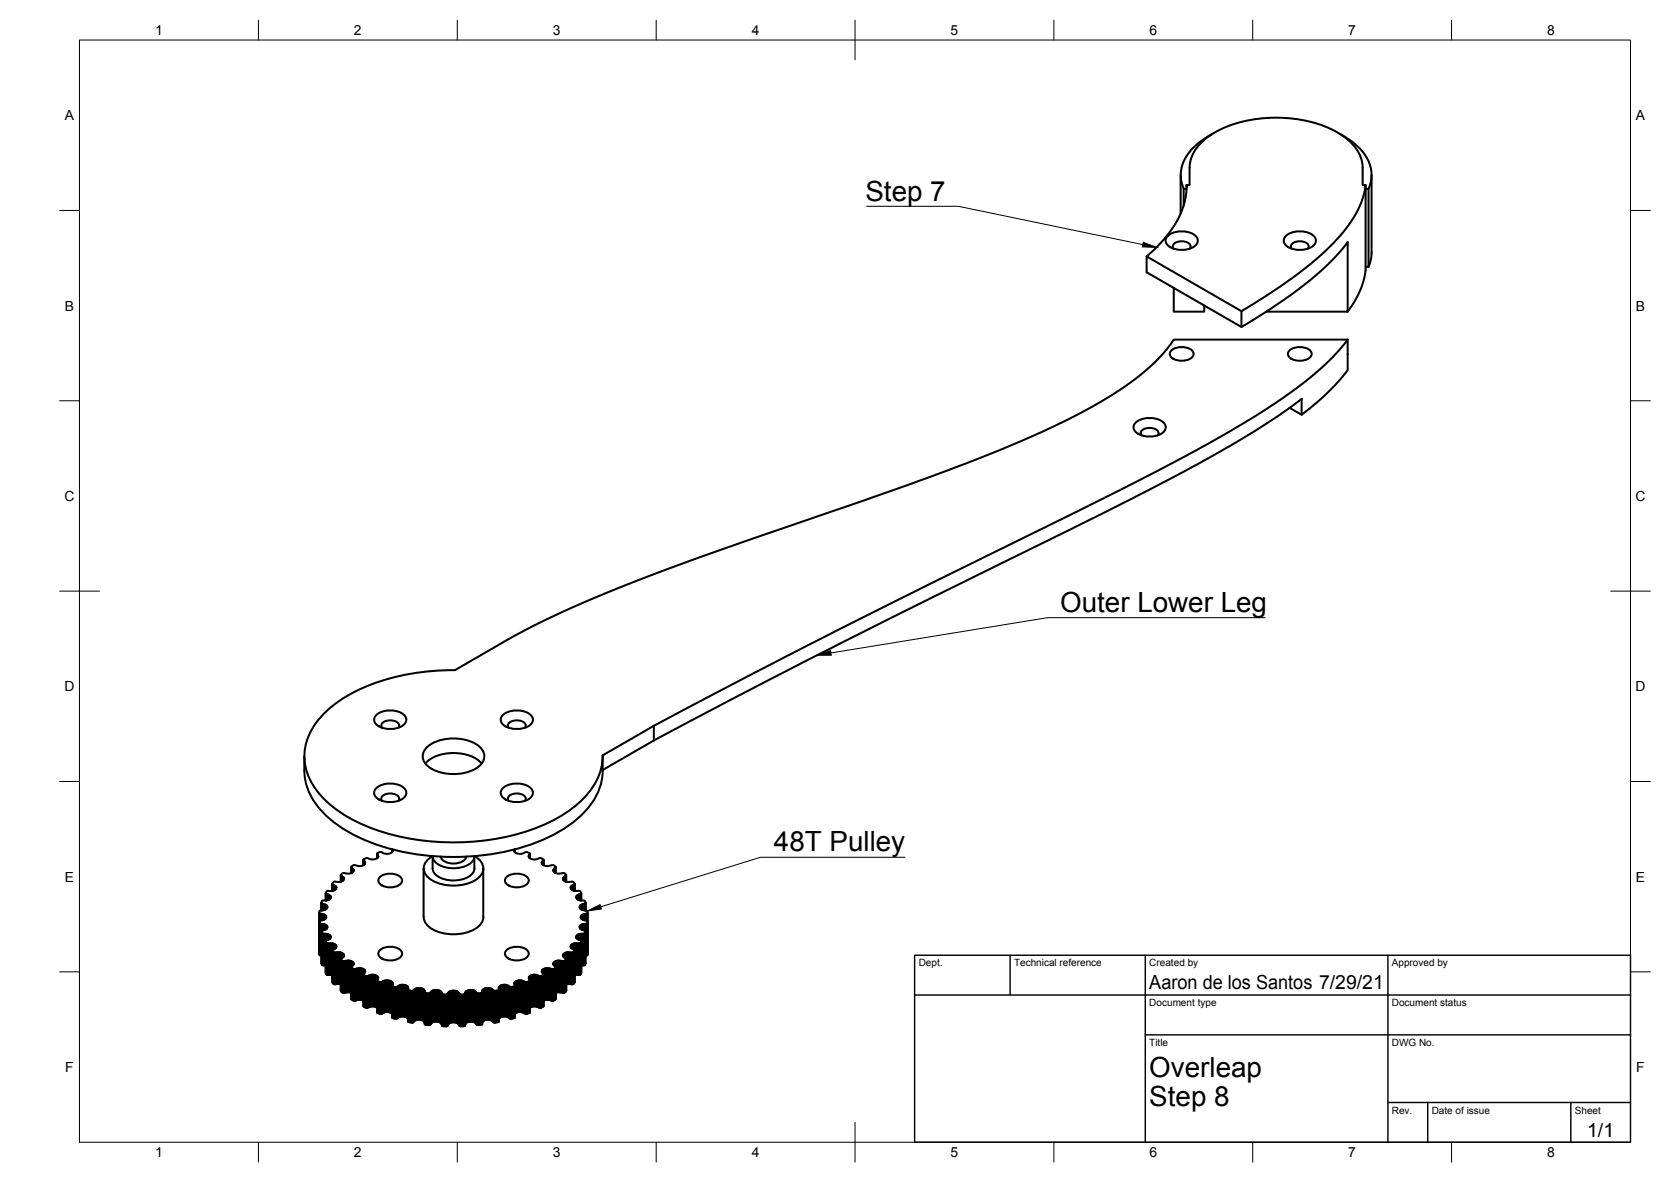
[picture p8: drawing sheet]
<svg xmlns="http://www.w3.org/2000/svg" width="420mm" height="297mm" viewBox="0 0 420 297" stroke-linecap="round" stroke-linejoin="round" font-family="sans-serif">
<g fill="none" stroke="#000" stroke-width=".51">
<path d="M304.7 33.7a14.1 14.1 0 0 0-7.6 8.4 8.2 8.2 0 0 0 .5 5.3M337 33.7a14.1 14.1 0 0 1 7.6 8.4 8.2 8.2 0 0 1-.5 5.3M293.7 59.2a5.7 5.7 0 0 1 7.3 .5 1.96 1.96 0 0 1-1.6 2.7 5.6 5.6 0 0 1-6.1-1.2 1.53 1.53 0 0 1 .4-2zM296.9 44v9.7M298.3 47.5h-.7v4.1M298.4 47v-.5a22.2 22.2 0 0 1-7.5 15.6l-2.6 2.3M299.1 42.1v4.4h-.7M299.1 42.1a10.5 10.5 0 0 1 5.7-8.4 33.9 33.9 0 0 1 27.6-2.2 16.4 16.4 0 0 1 9.4 7.1l.7 2.3 .1 1.2M323.4 59.2a5.7 5.7 0 0 1 7.3 .5 1.96 1.96 0 0 1-1.6 2.7 5.6 5.6 0 0 1-6.1-1.2 1.53 1.53 0 0 1 .4-2zM342.6 42.1v4.4h.8v21.4a21.7 21.7 0 0 1-4.5 10.4M343.4 47.5h.7v19.6h-.7M343.4 46.5a25.3 25.3 0 0 1-7.8 14.2l-4 3.9-6.3 5-7.5 5.1-5.7 3.5v4"/>
<path d="M344.9 44v19.6M295.1 62.5a1.16 1.16 0 0 1 1.1-1.7 2.66 2.66 0 0 1 3.2 1l-.2 .7M295.1 72.4v5.9h7.7v-1.5M312.1 78.2l-23.8-13.8v4l23.8 13.8 10.8-6.9 6.7-5.1 5.7-5.2 3.6-4.1v17.4h-20.5M324.8 62.5a1.16 1.16 0 0 1 1.1-1.7 2.66 2.66 0 0 1 3.2 1l-.2 .7M344.9 63.6l-.2 1.7-.6 1.7M294.5 88.1a4.1 4.1 0 0 1 5.5 .4 1.8 1.8 0 0 1-1.9 2.1l-1.3 .1a2.53 2.53 0 0 1-2.7-1.8zM324.2 88.1a4.1 4.1 0 0 1 5.5 .4 1.8 1.8 0 0 1-1.9 2.1l-1.3 .1a2.53 2.53 0 0 1-2.7-1.8zM338.9 85.4l-3.5 4.1-4.9 4.5-6.5 5-6.5 4.4a571.2 571.2 0 0 1-51.1 27.3l-36.8 18.2a2339 2339 0 0 0-65.2 33.5v3.7M285.6 106.1a5.7 5.7 0 0 1 7.3 .5 1.96 1.96 0 0 1-1.6 2.7 5.6 5.6 0 0 1-6.1-1.2 1.53 1.53 0 0 1 .4-2zM287 109.4a1.16 1.16 0 0 1 1.1-1.7 2.66 2.66 0 0 1 3.2 1l-.2 .7M324.3 102.5l3 1.7"/>
<path d="M94.7 179.6a5.7 5.7 0 0 1 7.3 .5 1.96 1.96 0 0 1-1.7 2.7 5.6 5.6 0 0 1-6-1.2 1.53 1.53 0 0 1 .4-2zM126.5 179.6a5.7 5.7 0 0 1 7.3 .5 1.96 1.96 0 0 1-1.6 2.7 5.6 5.6 0 0 1-6.1-1.2 1.53 1.53 0 0 1 .4-2zM76.5 190.1v3.6M94.7 198a5.7 5.7 0 0 1 7.3 .5 1.96 1.96 0 0 1-1.7 2.7 5.6 5.6 0 0 1-6-1.2 1.53 1.53 0 0 1 .4-2zM96.1 182.9a1.16 1.16 0 0 1 1.1-1.8 2.66 2.66 0 0 1 3.2 1.1l-.2 .7M107 191.9a10.6 10.6 0 0 1 9.9-2.3l1.8 .5a6.1 6.1 0 0 1 2.4 1.8M107.1 188a10.9 10.9 0 0 1 10.6-1.9 5.1 5.1 0 0 1 4.1 4 4.3 4.3 0 0 1-3.1 3.6 11.9 11.9 0 0 1-11-1 3 3 0 0 1-.6-4.7zM126.5 198a5.7 5.7 0 0 1 7.3 .5 1.96 1.96 0 0 1-1.6 2.7 5.6 5.6 0 0 1-6.1-1.2 1.53 1.53 0 0 1 .4-2zM127.9 182.9a1.16 1.16 0 0 1 1.1-1.8 2.66 2.66 0 0 1 3.2 1.1l-.2 .7M151.5 190.1a17.5 17.5 0 0 1-1.6 9.9 26 26 0 0 1-13.3 11 60.6 60.6 0 0 1-45.1 0 27.1 27.1 0 0 1-13.4-11 13.4 13.4 0 0 1-1.6-6.3M164.4 182.4l-12.9 7.4v1.5a17.2 17.2 0 0 1-7.5 11.8 48.4 48.4 0 0 1-26.3 8.5 56.3 56.3 0 0 1-30.2-6.2 22 22 0 0 1-10.3-11.2 13.8 13.8 0 0 1 3.3-13.8 37.3 37.3 0 0 1 20.1-10.6l6.7-1 7.1-.4 14.1-8.1 6.8-3.6 9.4-4.4 10.3-4.4 22.1-8.3 52.4-18.2 21.5-8.1 11.2-4.9 11.2-5.5 8.8-5.3 6.2-4.8a35.2 35.2 0 0 0 6.7-7.4h43.8v7.6l-.6 .7-2.6 3.1-2.1 2.1-6.3 5.3v-3.9a255.2 255.2 0 0 1-36.3 21.7l-21.8 11-45.6 22.5-22.6 11.4-36.6 19.2-12.9 7.4M88.3 218v1.4"/>
<path d="M88.4 218l-.1 1.4M88.6 218.2l-.2-.2v1.4M88.7 218.3l-.1-.1v1.1M88.9 219v-.5a1.05 1.05 0 0 1-1.5 1 1.36 1.36 0 0 0-1.7 .3v.1M88.9 218.5l-.2-.2v.8M91.4 216.2v1.2M91.6 216.4l-.2-.2v1.2M91.7 216.5l-.1-.1v.9M91.8 217v-.3a1.43 1.43 0 0 1-2.2 .8 .95 .95 0 0 0-1.3 .4M91.8 216.7l-.1-.2v.7M94.8 214.6v1.1M95 214.8l-.2-.2v1"/>
<path d="M95 215v-.2v.7M95.1 215.3v-.2a1.68 1.68 0 0 1-2.6 .6h-.5l-.6 .4M95.1 215.1l-.1-.1v.4M96.1 201.2a1.16 1.16 0 0 1 1.1-1.7 2.66 2.66 0 0 1 3.2 1.1l-.2 .6M98.6 213.5v.7M98.7 213.5h.1M98.7 213.9v-.2a1.4 1.4 0 0 1-2 .8 1.25 1.25 0 0 0-1.9 .1M98.7 213.7v-.2v.5M106.5 218.2v12.3M108.7 215.2a3.2 3.2 0 0 0-2.2 3 3.2 3.2 0 0 0 2.2 3.1 11.4 11.4 0 0 0 11.4-.6 2.97 2.97 0 0 0 0-5l-.8-.5M108.8 215.2v3a3.2 3.2 0 0 0 2.6 2.6 7.1 7.1 0 0 0 7.6-1.5l.3-1.1M108.8 215.2a3.2 3.2 0 0 0 2.6 2.6 7.1 7.1 0 0 0 7.6-1.6l.3-1"/>
<path d="M110.8 215.3a3.4 3.4 0 0 0 3.9 1.7l.7-.2a2.37 2.37 0 0 0 1.9-1.5M119.3 215.2v3M121.5 218.2v12.3a4.2 4.2 0 0 1-3 3.5 11.5 11.5 0 0 1-10.5-1 3.3 3.3 0 0 1-1.5-2.5M127.9 201.2a1.16 1.16 0 0 1 1.1-1.7 2.66 2.66 0 0 1 3.2 1.1l-.2 .6M129.3 213.9l.1-.4v.5M129.3 213.7a1.4 1.4 0 0 0 2 .8 1.25 1.25 0 0 1 1.9 .1v1.1M129.5 213.5v.7M132.9 215.1a1.67 1.67 0 0 0 2.6 .6l.4-.1 .8 .4v1.4M133 215l-.1 .3M133.1 214.8l-.1 .6M133.2 214.6l-.1 .9M133.2 214.6v1"/>
<path d="M136.2 216.7a1.46 1.46 0 0 0 2.3 .8 .93 .93 0 0 1 1.2 .4v1.5v-1.5M136.3 216.5l-.1 .5M136.5 216.4l-.2 .8M136.6 216.2l-.1 .2v.9M136.7 216.2l-.1 1.2M136.7 216.1v1.3M139.2 218.5a1.02 1.02 0 0 0 1.4 1 1.4 1.4 0 0 1 1.7 .3l.1 1.8M139.3 218.3l-.1 .7M139.5 218.2l-.2 .1v.8M139.6 218l-.1 .2v1.1M139.7 218l-.1 1.4M142.4 219.9l-.1 1.7"/>
<path d="M80.3 231.7v-.2v8v.5l.5 .1M80.3 229.5v2l.2-.1a1.21 1.21 0 0 0 1.5-1.1v.3M80.3 232v-.3v8M80.3 232v7.9M80.3 229.5v2M80.4 232.1l-.1 7.9M80.5 229.6l-.2 1.8M80.6 232.1h-.2v8M80.6 229.6h-.1v1.8M80.7 232.1h-.1v8M80.8 226.9v1.9M80.9 234.3l-.1-.2v7.9a.75 .75 0 0 0 1.1 .6"/>
<path d="M80.9 227v1.8v-1.7M80.9 229.7l-.3-.1v1.7M80.9 234.5v-.2v7.9M81 234.6l-.1 7.8M81 232.2l-.3-.1v8M81.1 227.1h-.2v1.7M81.1 234.6l-.1 7.9M81.2 229.7h-.3v1.6M81.2 234.6h-.1v8M81.3 232.2h-.3v1.7M81.3 234.6h-.1v8M81.3 227.2l-.2-.1v1.7"/>
<path d="M81.4 229.8l-.2-.1v1.5M81.5 232.3l-.2-.1v1.6M81.6 227.3l-.3-.1v1.5M81.6 234.6h-.3v8M81.7 229.9l-.3-.1v1.3M81.8 232.4l-.3-.1v1.4M81.8 230l-.1-.1v1.1M81.9 227.4l-.3-.1v1.4M81.9 236.6v7.8a.82 .82 0 0 0 1.3 .6h.3M81.9 224.5v1.8l.1-1.7M81.9 234.7l-.3-.1v8M81.9 230.2l-.1-.2v.9"/>
<path d="M82 236.8l-.1-.2v7.9M82 232.5l-.2-.1v1.2M82 230.3l-.1-.1v.6M82.1 227.5l-.2-.1v1.2M82.1 224.6l-.1 1.7M82.1 236.9l-.1-.1v7.9M82.1 232.6l-.1-.1v1M82.2 237l-.1 7.9M82.2 227.6l-.1-.1v.9M82.2 234.7h-.3v1.7M82.2 232.7l-.1-.1v.8M82.3 228.1v-.3a1 1 0 0 1-1.3 1l-.7 .1v.5"/>
<path d="M82.3 227.8l-.1-.2v.7M82.3 237.1l-.1 7.9M82.3 233.1v-.2a1.4 1.4 0 0 1-1.4 1l-.1 .2M82.3 232.9l-.1-.2v.6M82.4 224.7l-.3-.1v1.7M82.4 237.1h-.1v7.9M82.5 234.8l-.3-.1v1.5M82.6 237.1h-.2v7.9M82.6 224.8l-.2-.1v1.5M82.7 234.9l-.2-.1v1.4M82.8 224.9l-.2-.1v1.3M82.9 237.1h-.3v7.9"/>
<path d="M82.9 235l-.2-.1v1.2M83 235.1l-.1-.1v1M83 225.1l-.2-.2v1.1M83.1 235.3l-.1-.2v.7M83.1 225.7v-.5a1.06 1.06 0 0 1-1.5 1.1l-.6 .1-.2 .5M83.1 225.2l-.1-.1v.7M83.2 237l-.3 .1v7.9M83.2 235.6v-.2a1.9 1.9 0 0 1-1.3 1.1M83.2 235.4l-.1-.1v.4M83.5 237.1l-.3-.1v8M83.5 238.9v7.9a.94 .94 0 0 0 1.4 .5h.8M83.5 222.2v1.7l.1-1.6"/>
<path d="M83.7 239.1l-.2-.2v8M83.7 222.3l-.1 1.6M83.7 237.1h-.2v7.9M83.9 239.3l-.2-.2v8M83.9 239.3v8M83.9 222.4l-.2-.1v1.5M84 237.2l-.3-.1v1.5M84.1 239.4l-.2 7.9M84.2 222.5l-.3-.1v1.4M84.2 237.3l-.2-.1v1.3M84.2 239.4h-.1v7.9M84.3 239.4h-.1v8"/>
<path d="M84.3 237.4l-.1-.1v1.1M84.3 222.6l-.1-.1v1.2M84.5 237.5l-.2-.1v.9M84.5 222.8l-.2-.2v.9M84.5 238v-.3a1.59 1.59 0 0 1-1 1.2M84.5 237.7v-.2v.7M84.6 223.1v-.1a1.51 1.51 0 0 1-2.2 .9l-.3 .1-.2 .5M84.6 223l-.1-.2v.5M84.6 239.3l-.3 .1v7.9M84.9 239.3h-.3v8M85.2 239.3h-.3v8M85.5 239.3h-.3v8"/>
<path d="M85.7 220v1.6M85.7 239.4l-.2-.1v8M85.8 220.1l-.1 1.5M86 239.5l-.3-.1v1.5M86 220.2l-.2-.1v1.4M86.1 239.6l-.1-.1v1.3M86.2 220.3l-.2-.1v1.2M86.3 239.7l-.2-.1v1.1M86.4 220.5l-.2-.2v1M86.4 239.8l-.1-.1v.8M86.5 240l-.1-.2v.6M86.5 221v-.4a1.43 1.43 0 0 1-2.2 1h-.4l-.4 .5"/>
<path d="M86.5 220.6l-.1-.1v.7M95.5 220.4a4.1 4.1 0 0 1 5.5 .4 1.8 1.8 0 0 1-1.9 2.1l-1.3 .1a2.53 2.53 0 0 1-2.7-1.7zM95.5 238.8a4.1 4.1 0 0 1 5.5 .4 1.8 1.8 0 0 1-1.9 2.1l-1.3 .1a2.53 2.53 0 0 1-2.7-1.8zM127.3 238.8a4.1 4.1 0 0 1 5.6 .4 1.8 1.8 0 0 1-2 2.1l-1.3 .1a2.53 2.53 0 0 1-2.6-1.8zM127.3 220.4a4.1 4.1 0 0 1 5.6 .4 1.8 1.8 0 0 1-2 2.1l-1.3 .1a2.53 2.53 0 0 1-2.6-1.7zM141.6 240v.3l.8 .7v7.9a.98 .98 0 0 1-1.5 .5l-1.2 .1M141.6 220.6a1.15 1.15 0 0 0 1.5 1 .96 .96 0 0 1 1.4 .5v1.8v-1.8M141.6 239.8v.5M141.7 220.5l-.1 .5M141.7 239.7l-.1 .7M141.8 220.3l-.1 .9M141.9 239.6l-.2 .1v.8"/>
<path d="M142 220.2l-.2 .1v1M142.1 239.5l-.2 .1v1.1M142.2 220.1l-.2 .1v1.2M142.3 239.4l-.2 .1v1.3M142.3 220l-.1 1.5M142.5 239.3l-.2 .1v1.5M142.8 239.3h-.3v8M143.1 239.3h-.3v8M143.4 239.3h-.3v8M143.5 223a1.49 1.49 0 0 0 2.1 .9l.3 .1 .3 .5v1.8M143.5 237.7a1.59 1.59 0 0 0 1 1.2v7.9l-.2 .3M143.6 222.8l-.1 .3"/>
<path d="M143.6 237.5l-.1 .5M143.7 239.4l-.3-.1v8M143.7 222.6l-.1 .7M143.7 237.4l-.1 .8M143.8 239.4h-.1v7.9M143.9 237.3l-.2 .1v.9M143.9 222.5l-.2 .1v.9M144 239.4h-.2v8M144.1 237.2l-.2 .1v1.1M144.1 239.3l-.1 .1v7.9M144.1 222.4l-.2 .1v1.2M144.3 237.1l-.2 .1v1.3"/>
<path d="M144.3 222.3l-.2 .1v1.4M144.3 239.1l-.1 .2M144.4 222.3l-.1 1.5M144.5 238.9l-.2 .2v8M144.5 222.2l-.1 1.7M144.5 238.9v8M144.6 237.1h-.3v1.5M144.9 235.6l.1 .3 1.2 .6v7.9a.82 .82 0 0 1-1.3 .6h-.4M144.9 237l-.3 .1v7.9M144.9 225.2a1.09 1.09 0 0 0 1.5 1.1h.6l.2 .4v2.1M144.9 235.3v.3v-.2M145 225.1l-.1 .6"/>
<path d="M145 235.1l-.1 .6M145.2 235l-.2 .8M145.2 237.1l-.3-.1v8M145.2 224.9l-.2 .2v.7M145.3 234.9l-.1 .1v1M145.4 224.8l-.2 .1v1.1M145.5 237.1h-.3v7.9M145.5 234.8l-.2 .1v1.2M145.6 237.1h-.1v7.9M145.7 224.7l-.3 .1v1.3M145.7 237.1h-.1v7.9M145.8 232.9a1.4 1.4 0 0 0 1.4 1v8.1a.73 .73 0 0 1-1 .6"/>
<path d="M145.8 227.8a.97 .97 0 0 0 1.3 1l.5 .1 .2 .3v10.5M145.8 232.7v.4M145.8 234.7l-.3 .1v1.4M145.9 227.6l-.1 .5M145.9 237l-.2 .1v7.9M145.9 232.6l-.1 .7M145.9 224.6l-.2 .1v1.5M145.9 236.9v8.1M146 227.5l-.1 .8M146 236.8l-.1 8.1M146 230.3a1.21 1.21 0 0 0 1.6 1.1l.2 .1v8.2l-.2 .4h-.4M146 224.6l-.1 1.7"/>
<path d="M146 232.5l-.1 .1v.8M146.1 224.5l-.1 1.8M146.1 230.2l-.1 .4M146.1 234.7h-.3v1.5M146.1 236.6l-.1 8.1M146.2 224.5l-.1 1.8M146.2 236.5l-.1 8M146.2 227.4l-.2 .1v.9M146.2 230l-.1 .8M146.2 232.4l-.2 .1v1M146.4 229.9l-.2 .1v.9M146.4 234.6l-.3 .1v1.7"/>
<path d="M146.4 227.3l-.2 .1v1.2M146.5 232.3l-.3 .1v1.2M146.6 229.8l-.2 .1v1.1M146.7 234.6h-.3v8M146.7 227.2l-.3 .1v1.4M146.8 232.2l-.3 .1v1.4M146.8 234.6h-.1v8M146.9 229.7l-.3 .1v1.3M147 234.6h-.2v8M147 227.1l-.3 .1v1.5M147 234.6v8M147.1 232.2h-.3v1.6"/>
<path d="M147.1 227.1l-.1 1.7M147.1 234.5l-.1 8M147.2 229.7h-.3v1.5M147.2 234.3l-.1 8.1M147.2 227l-.1 1.8M147.2 226.9v1.9M147.2 234.1v8.1M147.4 232.1l-.3 .1v1.7M147.4 229.6l-.2 .1v1.6M147.5 232.1h-.1v8M147.6 229.6l-.2 1.7M147.6 232.1h-.1v8"/>
<path d="M147.7 229.5l-.1 1.9M147.7 232l-.1 8.1M147.7 232v8M147.7 229.5v1.9M147.8 229.4l-.1 2.1M147.8 231.7l-.1 8.2M85.7 241.1v7.8a.96 .96 0 0 0 1.4 .5l1.2 .1-.1-8 .3 .1M85.7 241.2v7.8M85.9 241.3l-.2-.1v7.9M86.1 241.5l-.2-.2v8M86.2 241.5l-.1 7.9M86.3 241.6l-.1-.1v8"/>
<path d="M86.5 241.6h-.2v7.9M86.5 240.3v-.3v.3l-.8 .7M86.6 241.5l-.1 .1v7.9M86.9 241.5h-.3v8M87.1 241.4l-.2 .1v7.9M87.4 241.4h-.3v8M87.7 241.4h-.3v8M88 241.4h-.3v8M88.2 241.5l-.2-.1v8M88.3 243.1v8a1.4 1.4 0 0 0 1.8 .2l1.3 .2M88.4 243.2l-.1 7.9M88.6 243.3l-.2-.1v7.9"/>
<path d="M88.6 241.7l-.1-.1v1.3M88.8 241.9l-.2-.2v1M88.8 243.5l-.2-.2v8M88.9 242l-.1-.1v.7M88.9 243.5l-.1 7.9M88.9 242.3v-.1l-.6 .8M88.9 242.2v-.2v.4M89.1 243.6l-.2-.1v8M89.2 243.6h-.1v7.9M89.3 243.5l-.1 .1v7.9M89.6 243.4l-.3 .1v8M89.9 243.4h-.3v8"/>
<path d="M90.1 243.3l-.2 .1v7.9M90.4 243.3h-.3v8M90.7 243.3h-.3v8M91 243.4l-.3-.1v8M91.2 243.4h-.2v7.9M91.4 244.9v8a1.38 1.38 0 0 0 1.8 .1l.9-.1 .7 .3M91.4 243.5l-.2-.1v8M91.5 245l-.1 7.9M91.6 243.7l-.2-.2v1.3M91.7 243.8l-.1-.1v.9M91.7 245.1l-.2-.1v8M91.8 244.2v-.3v.4l-.4 .6"/>
<path d="M91.8 243.9l-.1-.1v.6M92 245.3l-.3-.2v8M92.1 245.3h-.1v7.9M92.2 245.3h-.1v8M92.4 245.3h-.2v8M92.5 245.3l-.1 8M92.7 245.2l-.2 .1v7.9M93 245.1l-.3 .1v7.9M93.2 245l-.2 .1v7.9M93.5 244.9l-.3 .1v8M93.8 244.9h-.3v8M94.1 245l-.3-.1v8"/>
<path d="M94.3 245.1l-.2-.1v7.9M94.5 245.1h-.2v7.9M94.7 245.2l-.2-.1v8M94.8 246.5l.1 8a1.42 1.42 0 0 0 1.8-.1 1.98 1.98 0 0 1 1.9 .3M94.9 246.5l-.1 7.9M94.9 245.3l-.2-.1v8M95 246.6l-.1 7.9M95 246v-.5l.1 .3-.3 .6M95 245.5l-.1-.2v.9M95.2 246.7l-.2-.1v8M95.5 246.8l-.3-.1v8M95.7 246.8h-.2v8"/>
<path d="M95.8 246.8h-.1v8M95.9 246.8h-.1v8M96 246.8l-.1 8M96.2 246.6l-.2 .2v7.9M96.5 246.5l-.3 .1v8M96.7 246.5h-.2v8M97 246.4l-.3 .1v7.9M97.3 246.4h-.3v7.9M97.5 246.4h-.2v7.9M97.8 246.4h-.3v7.9M98 246.5l-.2-.1v8M98.2 246.6l-.2-.1v7.9"/>
<path d="M98.4 246.7l-.2-.1v7.9M98.6 246.8l-.2-.1v7.9M98.6 247.8l.1 8a1.36 1.36 0 0 0 1.8-.2 1.91 1.91 0 0 1 2.1 .4M98.7 247.8l-.1 7.9M98.7 247.4v-.5l-.1 .8M98.7 246.9l-.1-.1v.8M98.8 247.9l-.1 7.9M99.1 248l-.3-.1v7.9M99.4 248.1l-.3-.1v7.9M99.5 248.1h-.1v7.9M99.7 248.1h-.2v7.9M99.8 248l-.1 .1v7.9"/>
<path d="M99.9 248l-.1 8M100 247.8l-.1 .2v7.9M100.2 247.7l-.2 .1v8M100.5 247.6l-.3 .1v8M100.7 247.5l-.2 .1v8M101 247.5h-.3v8M101.3 247.5h-.3v7.9M101.5 247.5h-.2v7.9M101.8 247.6l-.3-.1v8M102 247.6h-.2v7.9M102.2 247.7l-.2-.1v8M102.4 247.8l-.2-.1v8"/>
<path d="M102.6 248l-.2-.2v8M102.6 248.5v-.4v.6M102.6 248.1v-.1v7.9M102.6 248.8v7.9l.1 .1a1.22 1.22 0 0 0 1.8-.4 1.68 1.68 0 0 1 2.3 .7M102.7 248.8l-.1 7.9M102.8 248.9l-.1 7.9M103.1 248.9h-.3v7.9M103.5 249l-.4-.1v8M103.6 249h-.1v8M103.8 249h-.2v8M103.9 249l-.1 8M103.9 248.9v8"/>
<path d="M104.1 248.7l-.2 8.2M104.2 248.6l-.1 .1v8M104.5 248.5l-.3 .1v8M104.7 248.4l-.2 .1v7.9M104.9 248.3l-.2 .1v7.9M105.2 248.3h-.3v8M105.5 248.3h-.3v8M105.7 248.3h-.2v8M106 248.4l-.3-.1v8M106.2 248.4h-.2v7.9M106.4 248.5l-.2-.1v8M106.6 248.7l-.2-.2v8"/>
<path d="M106.7 248.8l-.1-.1v7.9M106.8 249l-.1-.2v8M106.8 249.3v-.3v7.9M106.9 249.5l-.1 7.9M107 249.5l-.1 8M107.1 249.6l-.1 7.9M107.4 249.6h-.3v7.9M107.8 249.6h-.4v8M107.9 249.6h-.1v8M108 249.6h-.1v8M108.1 249.6l-.1 8M108.2 249.5l-.1 8"/>
<path d="M108.3 249.3l-.1 8.2M108.4 249.2l-.1 8.1M108.6 249.1l-.2 .1v8M108.8 248.9l-.2 .2v7.9M109.1 248.8l-.3 .1v8M109.3 248.8h-.2v8M109.6 248.8h-.3v8M109.8 248.8h-.2v7.9M110.1 248.8h-.3v8M110.3 248.9l-.2-.1v8M110.6 249l-.3-.1v7.9M110.8 249.1l-.2-.1v7.9"/>
<path d="M110.9 249.2l-.1-.1v7.9M111 249.4l-.1-.2v8M111.1 249.5l-.1-.1v8M111.1 249.7v-.2v8M111.1 249.8v7.9M111.2 249.9l-.1 7.9M111.3 249.9l-.1 7.9M111.5 249.9h-.2v8M111.8 249.9h-.3v8M112.2 250l-.4-.1v8M112.3 249.9l-.1 .1v7.9M112.4 249.9h-.1v8"/>
<path d="M112.5 249.9l-.1 8M112.5 249.8v8M112.6 249.6l-.1 8.1M112.7 249.5l-.1 8.1M112.9 249.3l-.2 .2v7.9M113 249.2l-.1 .1v8M113.3 249.1l-.3 .1v7.9M113.5 249l-.2 .1v7.9M113.7 249h-.2v8M114 248.9l-.3 .1v7.9M114.3 249l-.3-.1v8M114.6 249h-.3v7.9"/>
<path d="M114.8 249.1l-.2-.1v8M115 249.2l-.2-.1v7.9M115.2 249.3l-.2-.1v7.9M115.3 249.5l-.1-.2v8M115.4 249.6l-.1-.1v7.9M115.5 249.8l-.1-.2v8M115.5 249.9v7.8M115.6 249.9l-.1 7.9M115.8 249.9h-.2v8M115.9 250l-.1-.1v8M116.2 249.9l-.3 .1v7.9M116.6 249.9h-.4v8"/>
<path d="M116.7 249.9h-.1v8M116.8 249.9l-.1 8M116.9 249.8l-.1 8M116.9 249.7v8.1M116.9 249.5v8.2M117 249.4l-.1 8.1M117.1 249.2l-.1 8.2M117.3 249.1l-.2 .1v8M117.5 249l-.2 .1v7.9M117.7 248.9l-.2 .1v7.9M117.9 248.8l-.2 .1v7.9M118.2 248.8h-.3v8"/>
<path d="M118.5 248.8h-.3v8M118.7 248.8h-.2v7.9M119 248.8h-.3v8M119.2 248.9l-.2-.1v8M119.4 249.1l-.2-.2v8M119.6 249.2l-.2-.1v7.9M119.7 249.3l-.1-.1v8M119.8 249.5l-.1-.2v8M119.9 249.6l-.1 7.9M120 249.6l-.1 7.9M120.1 249.6h-.1v8M120.3 249.6h-.2v8"/>
<path d="M120.6 249.6h-.3v8M120.9 249.6h-.3v8M121.1 249.5l-.2 .1v7.9M121.2 249.5l-.1 8M121.2 249.3v8.1M121.2 249.4v8.1M121.3 249l-.1 8.3a1.15 1.15 0 0 1-1.8-.3 1.69 1.69 0 0 0-2.6 .8 1.08 1.08 0 0 1-1.6-.5 1.87 1.87 0 0 0-2.8 .6 .93 .93 0 0 1-1.3-.4 1.83 1.83 0 0 0-3.1 .1 1.04 1.04 0 0 1-1.2-.3v-7.9M121.3 248.8v8.1M121.5 248.7l-.2 8.1M121.6 248.5l-.1 .2v7.9M121.8 248.4l-.2 .1v8M122 248.4h-.2v8"/>
<path d="M122.3 248.3l-.3 .1v7.9M122.6 248.3h-.3v8M122.8 248.3h-.2v8M123.1 248.3h-.3v8M123.4 248.4l-.3-.1v8M123.6 248.5l-.2-.1v7.9M123.8 248.6l-.2-.1v7.9M124 248.7l-.2-.1v8M124.1 248.9l-.1-.2v8M124.2 249l-.1 7.9M124.3 249l-.1 7.9M124.4 249h-.1v8"/>
<path d="M124.6 249h-.2v8M124.9 248.9l-.3 .1v8M125.2 248.9h-.3v8M125.3 248.8l-.1 8M125.4 248.8l-.1 8M125.4 248.1l-.1 8.7a1.22 1.22 0 0 1-1.7-.4 1.7 1.7 0 0 0-2.4 .7M125.5 248.7l-.1 8M125.5 248l-.1 .5M125.6 247.8l-.1 .2v7.9M125.8 247.7l-.2 .1v8M126 247.6l-.2 .1v8M126.3 247.6h-.3v8"/>
<path d="M126.5 247.5l-.2 .1v7.9M126.8 247.5h-.3v8M127.1 247.5h-.3v7.9M127.3 247.5h-.2v7.9M127.6 247.6l-.3-.1v8M127.8 247.7l-.2-.1v8M128 247.8l-.2-.1v8M128.2 248l-.2-.2v8M128.3 248l-.1 7.9M128.4 248.1l-.1-.1v8M128.5 248.1h-.1v7.9M128.7 248.1h-.2v7.9"/>
<path d="M129 248l-.3 .1v7.9M129.3 247.9l-.3 .1v7.9M129.3 246.9l.1 8.9a1.36 1.36 0 0 1-1.8-.2 1.93 1.93 0 0 0-2.1 .4M129.4 247.8l-.1 8M129.5 246.8l-.2 .6M129.5 247.8l-.1 8M129.5 247.7v8M129.6 246.7l-.1 .1v.8M129.8 246.6l-.2 .1v7.9M130 246.5l-.2 .1v7.9M130.3 246.4l-.3 .1v7.9M130.5 246.4h-.2v8"/>
<path d="M130.8 246.4h-.3v7.9M131.1 246.4h-.3v7.9M131.3 246.5l-.2-.1v7.9M131.6 246.5h-.3v7.9M131.8 246.6l-.2-.1v8M132 246.8l-.2-.2v8M132.1 246.8l-.1 7.9M132.2 246.8h-.1v8M132.4 246.8h-.2v8M132.5 246.8l-.1 8M132.8 246.7l-.3 .1v8M133 245.5v.5l.2 .4v8.1a1.42 1.42 0 0 1-1.9-.1 2 2 0 0 0-1.8 .3"/>
<path d="M133.1 246.6l-.3 .1v8M133.1 245.3l-.1 .7M133.2 246.5l-.1 8.1M133.2 246.4v8M133.2 246.5v8M133.3 245.2l-.2 .1v.9M133.5 245.1l-.2 .1v8M133.7 245.1h-.2v8M134 245l-.3 .1v7.9M134.2 244.9l-.2 .1v7.9M134.5 244.9h-.3v8M134.8 245l-.3-.1v8"/>
<path d="M135.1 245.1l-.3-.1v8M135.3 245.2l-.2-.1v7.9M135.5 245.3l-.2-.1v7.9M135.7 245.3h-.2v7.9M135.8 245.3h-.1v8M135.9 245.3h-.1v8M136.1 245.3h-.2v8M136.2 243.9v.4l.5 .6v7.9a1.38 1.38 0 0 1-1.9 .2l-.8-.1-.8 .3M136.3 245.1l-.2 .2v7.9M136.4 243.8l-.2 .4M136.5 243.7l-.1 .7M136.6 245l-.3 .1v8"/>
<path d="M136.7 243.5l-.2 .2v.9M136.7 244.9l-.1 8.1M136.7 244.9v8M136.9 243.4l-.2 .1v1.3M137.1 243.4h-.2v8M137.3 243.3l-.2 .1v7.9M137.6 243.3h-.3v8M137.9 243.3h-.3v8M138.2 243.4l-.3-.1v8M138.5 243.4h-.3v7.9M138.7 243.5l-.2-.1v8M138.8 243.6l-.1-.1v8"/>
<path d="M139 243.6h-.2v7.9M139.1 242.2l.6 .8v8.1a1.38 1.38 0 0 1-1.8 .2l-1.2 .2M139.1 243.5l-.1 .1v7.9M139.2 242l-.1 .3M139.2 243.5l-.1 8M139.3 241.9l-.1 .5M139.4 241.7l-.1 .9M139.4 243.3l-.2 .2v7.9M139.6 241.6l-.2 .1v1M139.7 243.2l-.3 .1v8M139.7 243.1v8M139.7 243v8.1"/>
<path d="M139.8 241.5l-.2 .1v1.3M140 241.4l-.2 .1v8M140.3 241.4h-.3v8M140.6 241.4h-.3v8M140.9 241.4h-.3v8M141.2 241.5l-.3-.1v8M141.4 241.5h-.2v7.9M141.6 241.6l-.2-.1v8M141.7 241.6h-.1v7.9M141.8 241.5l-.1 .1v7.9M141.9 241.5l-.1 8M142.1 241.3l-.2 .2v7.9"/>
<path d="M142.3 241.2l-.2 .1v8M142.4 241v8M142.4 241.1l-.1 8M144.2 247.3v-8l-.1 8M144.3 247.1l-.5 .3-1.4-.1"/>
</g>
<g fill="none" stroke="#000" stroke-width=".25">
<path d="M20 10.1h390v276.9h-390zM65 5.1v5M115 5.1v5M165 5.1v5M215 5.1v10M265 5.1v5M315 5.1v5M365 5.1v5M15 52.9h5M217.9 51.8h23.1l46.4 9.7M410 52.9h5M15 100.7h5"/>
<path d="M410 100.7h5M15 148.6h10M318.1 155.2h-54.7l-54.5 8.9M405 148.6h10M15 196.4h5M410 196.4h5M227.5 215.4h-36.3l-40.2 12.5M15 244.2h5M410 244.2h5M65 287v5M115 287v5M165 287v5"/>
<path d="M215 282.1v9.9M265 287v5M315 287v5M365 287v5"/>
</g>
<path d="M230 240.1h180v46.9h-180zM230 250h180M254 240.1v9.9M288 240.1v46.9M349 240.1v46.9M288 260.1h122M349 277.1h61M359 277.1v9.9M395 277.1v9.9" fill="none" stroke="#000" stroke-width=".36"/>
<path d="M287.5 60.9l3.3 1.3-3.5-.2zM205.5 164.7l3.3-1.2 .2 1.2zM147.7 228.9l3.2-1.6 .3 1.1z" fill="#000" stroke="#000" stroke-width=".25"/>
<g font-size="7">
<text x="217.6" y="50.5">Step 7</text>
<text x="266.6" y="153.8">Outer Lower Leg</text>
<text x="194.6" y="214">48T Pulley</text>
<text x="289" y="270.6">Overleap</text>
<text x="289" y="278.1">Step 8</text>
</g>
<g font-size="4.9">
<text x="289" y="248.5">Aaron de los Santos 7/29/21</text>
<text x="399.1" y="285.7">1/1</text>
</g>
<g font-size="3.5">
<text x="39" y="8.8">1</text>
<text x="89" y="8.8">2</text>
<text x="139" y="8.8">3</text>
<text x="189" y="8.8">4</text>
<text x="239" y="8.8">5</text>
<text x="289" y="8.8">6</text>
<text x="339" y="8.8">7</text>
<text x="389" y="8.8">8</text>
<text x="16.3" y="30.2">A</text>
<text x="411.3" y="30.2">A</text>
<text x="16.3" y="78">B</text>
<text x="411.3" y="78">B</text>
<text x="16.2" y="125.9">C</text>
<text x="411.2" y="125.9">C</text>
<text x="16.2" y="173.7">D</text>
<text x="411.2" y="173.7">D</text>
<text x="16.3" y="221.6">E</text>
<text x="411.3" y="221.6">E</text>
<text x="16.4" y="269.4">F</text>
<text x="411.4" y="269.4">F</text>
<text x="39" y="290.8">1</text>
<text x="89" y="290.8">2</text>
<text x="139" y="290.8">3</text>
<text x="189" y="290.8">4</text>
<text x="239" y="290.8">5</text>
<text x="289" y="290.8">6</text>
<text x="339" y="290.8">7</text>
<text x="389" y="290.8">8</text>
</g>
<g font-size="2.5">
<text x="231" y="242.9">Dept.</text>
<text x="255" y="242.9">Technical reference</text>
<text x="289" y="242.9">Created by</text>
<text x="350" y="242.9">Approved by</text>
<text x="289" y="252.8">Document type</text>
<text x="350" y="252.8">Document status</text>
<text x="289" y="262.9">Title</text>
<text x="350" y="262.9">DWG No.</text>
<text x="350" y="279.9">Rev.</text>
<text x="360" y="279.9">Date of issue</text>
<text x="396" y="279.9">Sheet</text>
</g>
</svg>
